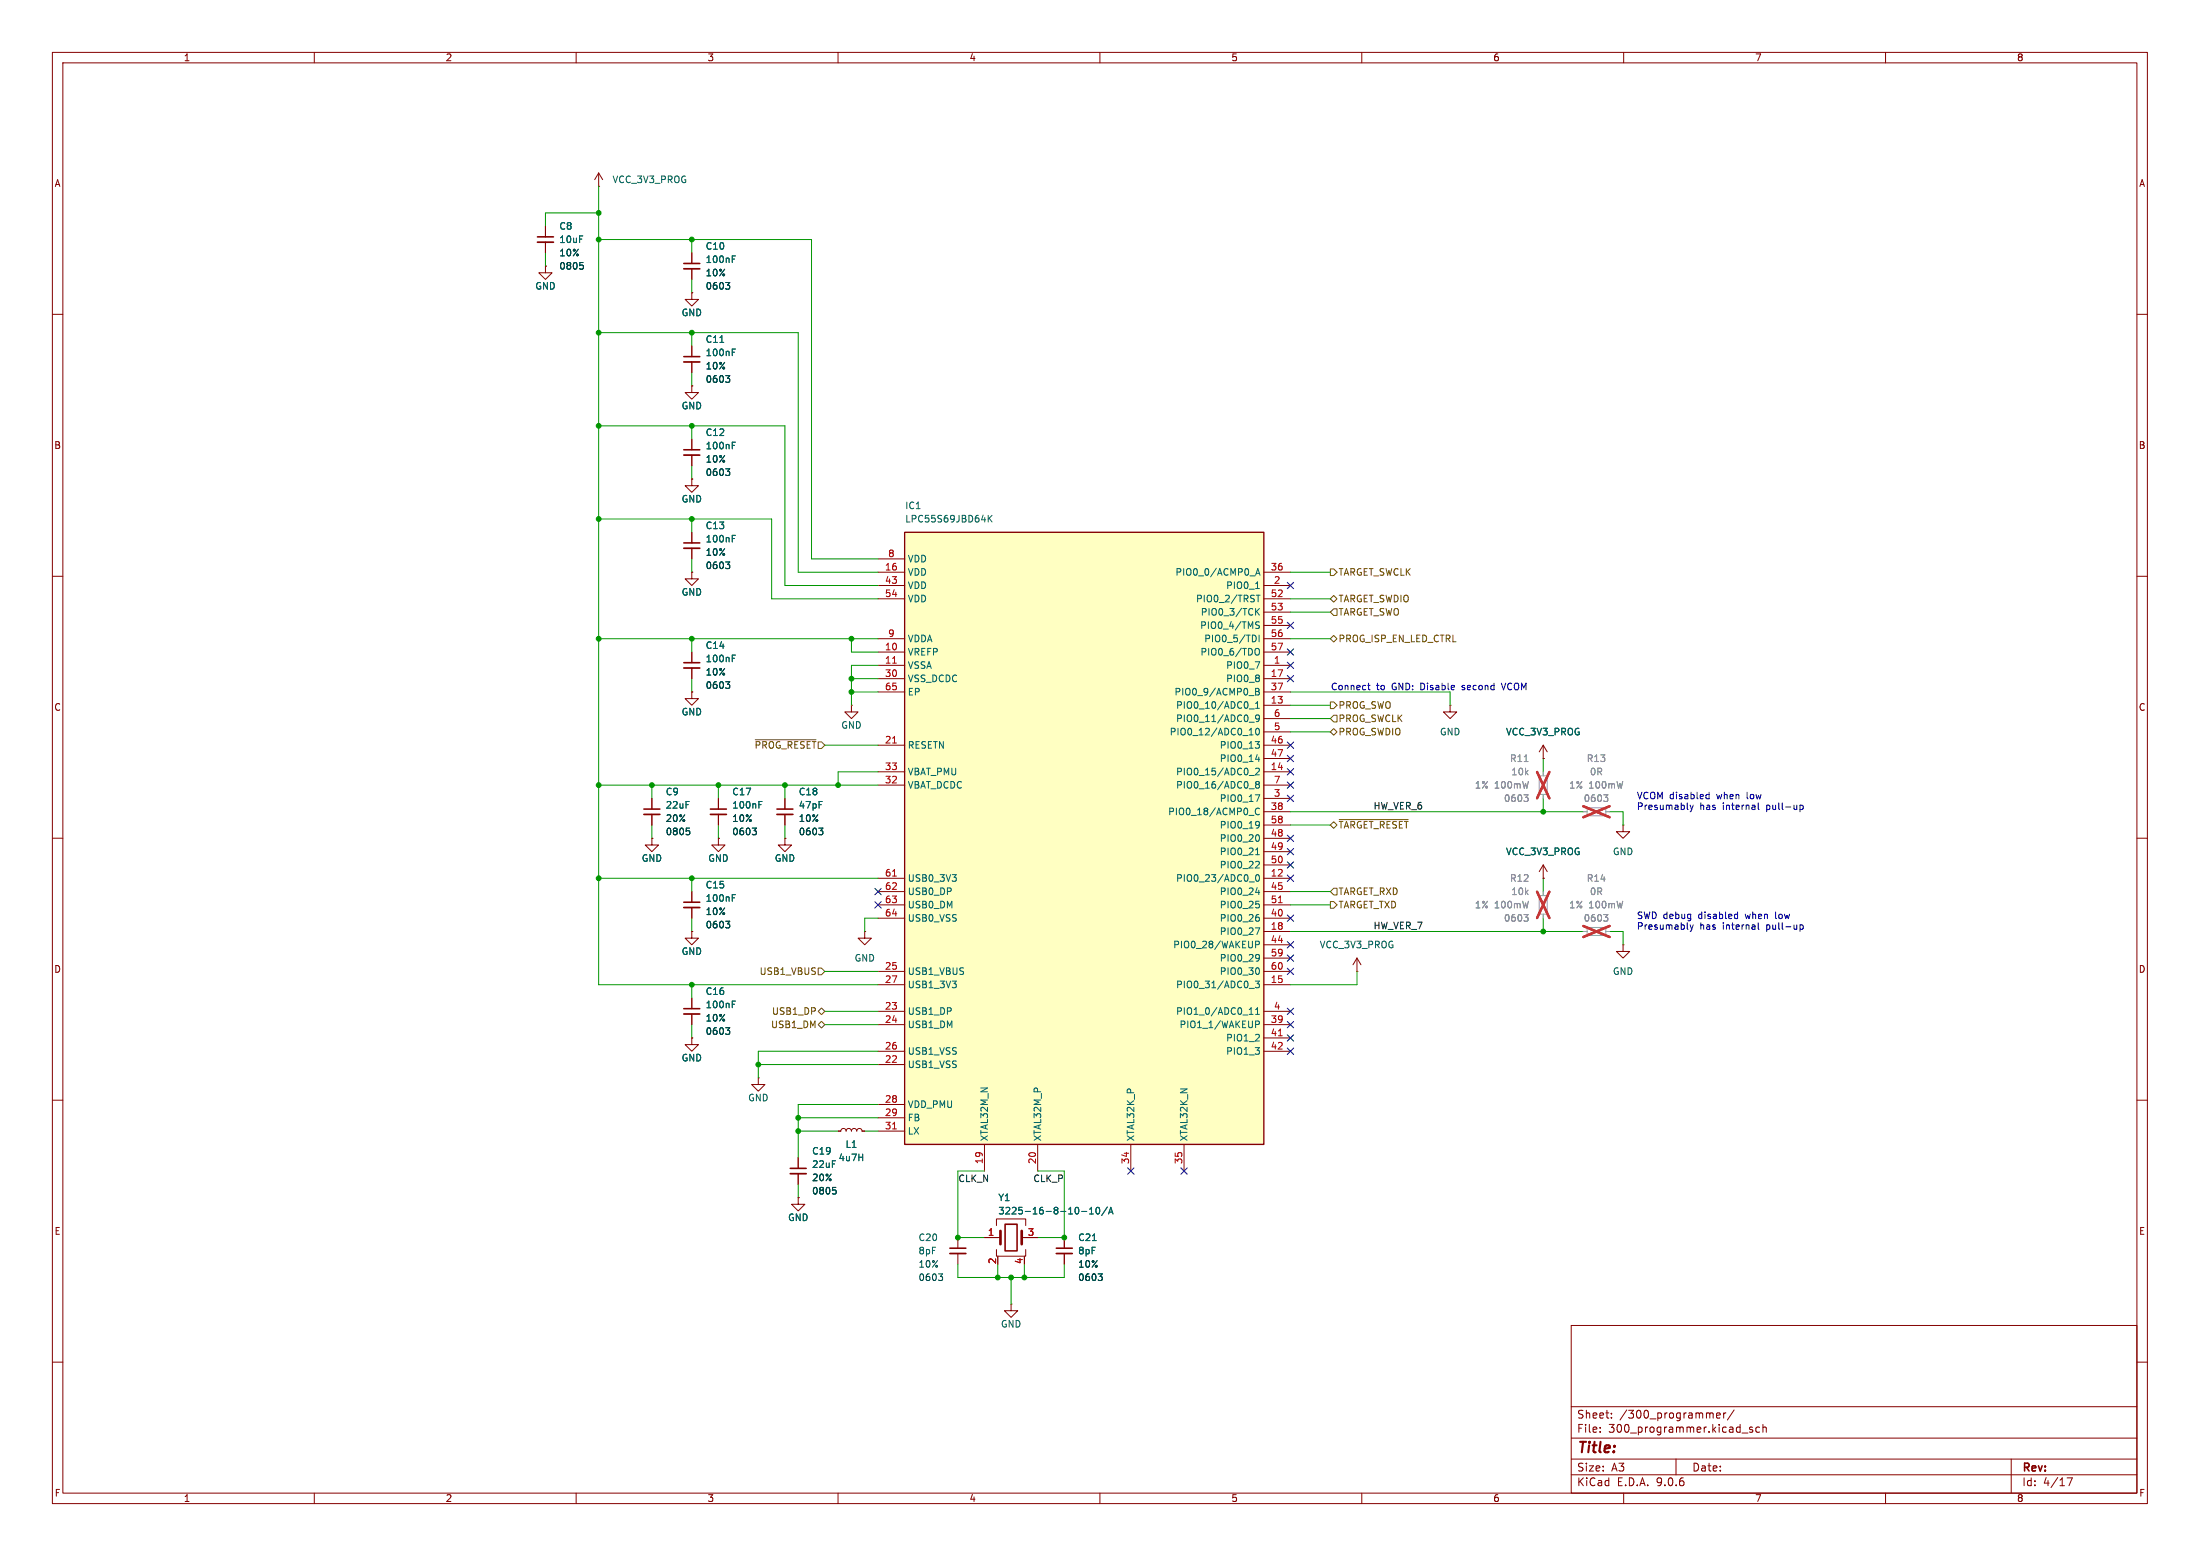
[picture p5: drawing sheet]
<svg xmlns="http://www.w3.org/2000/svg" width="297mm" height="210mm" viewBox="0 0 297 210" stroke-linecap="round" stroke-linejoin="round" font-family="sans-serif">
<g fill="none" stroke="#840000" stroke-width=".14">
<path d="M7.1 7.1h282.8v195.8h-282.8zM8.5 8.5h280v193h-280zM42.4 7.1v1.4M77.8 7.1v1.4M113.1 7.1v1.4M148.5 7.1v1.4M183.8 7.1v1.4M219.2 7.1v1.4M254.6 7.1v1.4M73.6 35.9v.9h-.9l.9 .9 .9-.9h-.9M73.6 35.9h.1M73.6 30.5v1.5"/>
<path d="M73.6 32.7v1.4M93.4 39.5v.9h-.9l.9 .9 .9-.9h-.9M93.4 39.5h.1M93.4 34.1v1.5M93.4 36.3v1.4M7.1 42.4h1.4M93.4 52.1v.9h-.9l.9 .9 .9-.9h-.9M93.4 52.1h.1M93.4 46.7v1.4M93.4 48.9v1.4M93.4 59.3v1.4M288.5 42.4h1.4"/>
<path d="M7.1 77.8h1.4M93.4 64.7v.9h-.9l.9 .9 .9-.9h-.9M93.4 64.7h.1M93.4 77.2v.9h-.9l.9 .9 .9-.9h-.9M93.4 77.2h.1M93.4 61.4v1.5M93.4 71.8v1.5M93.4 74v1.4M288.5 77.8h1.4M93.4 93.4v.9h.9l-.9 .9-.9-.9h.9M93.4 93.4h.1M114.9 95.2v.9h.9l-.9 .9-.9-.9h.9"/>
<path d="M114.9 95.2h.1M195.8 95.2v.9h.9l-.9 .9-.9-.9h.9M195.8 95.2h.1M7.1 113.1h1.4M88 113.1v.9h.9l-.9 .9-.9-.9h.9M88 113.1h.1M88 107.8v1.4M88 109.9v1.5M97 113.1v.9h.9l-.9 .9-.9-.9h.9M97 113.1h.1M97 107.8v1.4M97 109.9v1.5"/>
<path d="M106 113.1v.9h.9l-.9 .9-.9-.9h.9M106 113.1h.1M106 107.8v1.4M106 109.9v1.5M208.3 118.5h.1M208.3 102.4h.1M208.3 116.7l-.5 .9M208.3 116.7l.6 .9M208.3 100.6v1.8M208.3 116.7v1.8M208.3 100.6l-.5 .9M208.3 100.6l.6 .9"/>
<path d="M219.1 111.4v.9h.9l-.9 .8-.9-.8h.9M219.1 111.4h.1M288.5 113.1h1.4M93.4 125.7v.9h.9l-.9 .9-.9-.9h.9M93.4 125.7h.1M93.4 120.3v1.5M93.4 122.5v1.4M93.4 134.7v1.4M93.4 136.9v1.4M116.7 125.7v.9h.9l-.9 .9-.9-.9h.9M116.7 125.7h.1M183.2 131.1h.1"/>
<path d="M183.2 129.3l-.5 .9M183.2 129.3l.5 .9M183.2 129.3v1.8M219.1 127.5v.9h.9l-.9 .9-.9-.9h.9M219.1 127.5h.1M7.1 148.5h1.4M93.4 140.1v.9h.9l-.9 .9-.9-.9h.9M93.4 140.1h.1M102.4 145.5v.9h.9l-.9 .9-.9-.9h.9M102.4 145.5h.1M107.8 156.3v1.4M107.8 158.4v1.4"/>
<path d="M113.1 152.7h.4l.1-.3 .3-.1 .2 .1 .1 .3 .1-.3 .2-.1 .3 .1 .1 .3 .2-.3 .3-.1 .3 .4 .1-.3 .2-.1 .3 .1 .1 .3h.3M288.5 148.5h1.4M107.8 161.6v.9h.9l-.9 .9-.9-.9h.9M107.8 161.6h.1M129.3 167v1.5M129.3 169.2v1.4M132.9 167h2.2M134.5 165.4v-.9h4v.9M134.5 168.6v.9h4v-.9M134.7 169.5v.2M136.5 176v.9h.9l-.9 .9-.9-.9h.9M136.5 176h.1"/>
<path d="M137.9 167h2.2M138.3 169.5v.2M143.7 167v1.5M143.7 169.2v1.4M212.1 178.9h76.4v22.6h-76.4zM7.1 183.8h1.4M212.1 199h76.4M212.1 196.9h76.4M212.1 194.1h76.4M212.1 189.9h76.4M216 193.2v.1M216 192.7v.1"/>
<path d="M217.5 191.3v.1M217.5 190.7v.1M226.3 196.9v2.1M231.7 191l.5-.1v-.2h-.3l-.2 .1 .1 .6h.4M232.7 190.7v.7M233 190.7h-.2l-.1 .2M234.1 190.3l-.9 1.4M235.2 193.4h.8M236.6 192.7l-.3-.1-.1 .2v.1l.4 .1v.3h-.4M237.5 192.7l-.3-.1-.2 .2 .1 .5h.4M238 192.7l.2-.1 .2 .1 .1 .6M238 192.2v1.1"/>
<path d="M271.5 196.9v4.6M279.1 199.5h.7l-.5 1M288.5 183.8h1.4M42.4 201.5v1.4M77.8 201.5v1.4M113.1 201.5v1.4M148.5 201.5v1.4M183.8 201.5v1.4M219.2 201.5v1.4M254.6 201.5v1.4"/>
</g>
<g fill="none" stroke="#840000" stroke-width=".22">
<path d="M72.6 32h2.1M92.3 35.6h2.2M92.3 48.1h2.2M92.3 60.7h2.2M92.3 73.3h2.2M86.9 109.2h2.2M95.9 109.2h2.2M104.9 109.2h2.1M92.3 121.8h2.2M92.3 136.1h2.2M106.7 157.7h2.1M128.2 168.5h2.2"/>
<path d="M135.7 165.2h1.6v3.6h-1.6zM142.6 168.5h2.2"/>
</g>
<g fill="none" stroke="#840000" stroke-width=".23">
<path d="M72.6 32.7h2.1M92.3 36.3h2.2M92.3 48.9h2.2M92.3 61.4h2.2M92.3 74h2.2M86.9 109.9h2.2M95.9 109.9h2.2M104.9 109.9h2.1M92.3 122.5h2.2M92.3 136.9h2.2M106.7 158.4h2.1M128.2 169.2h2.2"/>
<path d="M142.6 169.2h2.2"/>
</g>
<g fill="none" stroke="#006464" stroke-width=".14">
<path d="M98.9 35h.3M98.9 34.5h.4M97.2 46.2h.5M98.9 59.7h.4M98.9 47.5h.3M98.9 47.1h.4M98.9 60.1h.3M98.9 72.7h.3M98.9 72.3h.4M102.5 108.6h.3M102.5 108.2h.4M98.9 121.2h.3"/>
<path d="M98.9 120.7h.4M98.9 135.5h.3M98.9 135.1h.4M145.6 163.1v.6M146 163.5h.7M147.1 163.8h.5M147.1 163.2l.3-.3v.9M147.5 167.4h.5M148 163l.2-.1a.48 .48 0 0 1 .3 .5 .48 .48 0 0 1-.3 .4l-.3-.3zM149.5 162.9l-.8 1.2M149.7 163.8l.3-.9 .3 .9M149.7 163.6h.5"/>
</g>
<g fill="none" stroke="#004848" stroke-width=".14">
<path d="M78.3 35.4h.4M78.6 35.8l.2 .1v.3l-.2 .1M98 38.1h.5l-.3 .4M98.3 38.5l.2 .1v.3l-.2 .1M98 50.7h.5l-.3 .3M98.3 51l.2 .2v.2l-.2 .2M98 63.3h.5l-.3 .3M98 75.8h.5l-.3 .4M98.3 63.6l.2 .2v.2l-.2 .2M98.3 76.2l.2 .2v.2l-.2 .1M92.7 111.8h.4M93 112.1l.1 .2v.2l-.1 .2"/>
<path d="M101.6 111.8h.5l-.3 .3M101.9 112.1l.2 .2v.2l-.2 .2M110.5 111.8h.6l-.3 .3M110.9 112.1l.2 .2v.2l-.2 .2M98 124.3h.5l-.3 .4M98 138.7h.5l-.3 .3M98.3 124.7l.2 .2v.2l-.2 .1M98.3 139l.2 .2v.2l-.2 .2M112.4 160.3h.4M112.7 160.6l.2 .2v.2l-.2 .2M126.7 171.9h.6l-.3 .4M127.1 172.3l.2 .1v.3l-.2 .1"/>
<path d="M148.2 171.9h.6l-.3 .4M148.6 172.3l.2 .1v.3l-.2 .1"/>
</g>
<path d="M135.1 166.1v1.8M137.9 166.1v1.8" fill="none" stroke="#840000" stroke-width=".36"/>
<path d="M207.8 104.7h1.1v2.5h-1.1zM208.3 104.2v.5M208.3 107.2v.6M213.7 109.6h.6M214.3 109h2.5v1.1h-2.5zM216.8 109.6h.5M207.8 120.9h1.1v2.5h-1.1zM208.3 120.3v.6M208.3 123.4v.5M213.7 125.7h.6M214.3 125.2h2.5v1.1h-2.5zM216.8 125.7h.5" fill="none" stroke="#a1a1a1" stroke-width=".14"/>
<path d="M205.7 107.3h.6l-.3 .3M206.1 107.6l.2 .2v.2l-.2 .2M216.5 107.3h.6l-.3 .3M216.9 107.6l.2 .2v.2l-.2 .2M205.7 123.4h.6l-.3 .4M206.1 123.8l.2 .1v.3l-.2 .1M216.5 123.4h.6l-.3 .4M216.9 123.8l.2 .1v.3l-.2 .1" fill="none" stroke="#919191" stroke-width=".14"/>
<path d="M207.5 104.2l1.7 3.5M209.2 104.2l-1.7 3.5M213.8 108.8l3.5 1.5M217.3 108.8l-3.5 1.5M207.5 120.4l1.7 3.5M209.2 120.4l-1.7 3.5M213.8 125l3.5 1.5M217.3 125l-3.5 1.5" fill="none" stroke="#e12e31" stroke-width=".32"/>
<path d="M205.8 102.8h.5" fill="none" stroke="#989898" stroke-width=".14"/>
<path d="M122.1 71.8h48.5v82.7h-48.5z" fill="#ffffc2"/>
<path d="M122.1 71.8h48.5v82.7h-48.5z" fill="none" stroke="#840000" stroke-width=".18"/>
<g fill="none" stroke="#840000" stroke-width=".14">
<path d="M73.6 35.9h.1M73.6 30.5v1.5M73.6 32.7v1.4M80.8 25.1h.1M80.8 23.3l-.5 .9M80.8 23.3l.6 .9M80.8 23.3v1.8M93.4 39.5h.1M93.4 34.1v1.5M93.4 36.3v1.4M93.4 52.1h.1M93.4 46.7v1.4"/>
<path d="M93.4 48.9v1.4M93.4 59.3v1.4M93.4 64.7h.1M93.4 77.2h.1M93.4 61.4v1.5M93.4 71.8v1.5M93.4 74v1.4M118.5 75.4h3.6M118.5 77.2h3.6M118.5 79h3.6M170.6 77.2h3.6M170.6 79h3.6"/>
<path d="M93.4 93.4h.1M93.4 88v1.4M93.4 90.2v1.4M118.5 80.8h3.6M118.5 86.2h3.6M118.5 88h3.6M118.5 89.8h3.6M118.5 91.6h3.6M118.5 93.4h3.6M170.6 80.8h3.6M170.6 86.2h3.6M170.6 88h3.6"/>
<path d="M170.6 89.8h3.6M170.6 91.6h3.6M170.6 93.4h3.6M170.6 82.6h3.6M170.6 84.4h3.6M170.6 95.2h3.6M170.6 97h3.6M170.6 98.8h3.6M88 113.1h.1M88 107.8v1.4M88 109.9v1.5M97 113.1h.1"/>
<path d="M97 107.8v1.4M97 109.9v1.5M106 113.1h.1M106 107.8v1.4M106 109.9v1.5M118.5 100.6h3.6M118.5 104.2h3.6M118.5 106h3.6M118.5 118.5h3.6M170.6 100.6h3.6M170.6 104.2h3.6M170.6 106h3.6"/>
<path d="M170.6 118.5h3.6M170.6 102.4h3.6M170.6 107.8h3.6M170.6 109.6h3.6M170.6 111.4h3.6M170.6 113.1h3.6M170.6 114.9h3.6M170.6 116.7h3.6M208.3 118.5h.1M208.3 102.4h.1M93.4 125.7h.1M93.4 120.3v1.5"/>
<path d="M93.4 122.5v1.4M93.4 134.7v1.4M93.4 136.9v1.4M118.5 120.3h3.6M118.5 122.1h3.6M118.5 123.9h3.6M118.5 131.1h3.6M118.5 132.9h3.6M118.5 136.5h3.6M118.5 138.3h3.6M170.6 120.3h3.6M170.6 122.1h3.6"/>
<path d="M170.6 123.9h3.6M170.6 131.1h3.6M170.6 132.9h3.6M170.6 136.5h3.6M170.6 138.3h3.6M170.6 125.7h3.6M170.6 127.5h3.6M170.6 129.3h3.6M93.4 140.1h.1M107.8 156.3v1.4M107.8 158.4v1.4M113.1 152.7h.4"/>
<path d="M116.4 152.7h.3M118.5 141.9h3.6M118.5 143.7h3.6M118.5 149.1h3.6M118.5 150.9h3.6M118.5 152.7h3.6M132.9 154.5v3.5M140.1 154.5v3.5M152.7 154.5v3.5M159.8 154.5v3.5M170.6 141.9h3.6M170.6 140.1h3.6"/>
<path d="M107.8 161.6h.1M132.9 167h1.8M138.3 167h1.8M143.7 167v1.5M143.7 169.2v1.4"/>
</g>
<path d="M120.5 89.5h.5M120.5 100.3h.5M120.5 118.2h.5M172.6 121.8h.5M172.6 139.8h.5M120.5 152.4h.5" fill="none" stroke="#a90000" stroke-width=".14"/>
<g fill="none" stroke="#006464" stroke-width=".14">
<path d="M98.9 35h.3M98.9 34.5h.4M97.2 46.2h.5M98.9 59.7h.4M98.9 47.5h.3M98.9 47.1h.4M98.9 60.1h.3M98.9 72.7h.3M98.9 72.3h.4M133.4 69.6v.9M133.5 69.9l.4 .6M133.9 69.6l-.5 .5"/>
<path d="M169.5 77.6l.3-.9 .3 .9M169.5 79.4h.5M169.6 77.4h.4M98.9 88.4h.4M98.9 88.8h.3M168.7 95.7h.6M168.7 97.5h.6M168.7 99.2h.5M169.4 85.8l.2 .3-.2 .5M169.5 92.9h.3l.2 .2-.2 .2 .2 .1v.2l-.2 .2h-.3zM169.5 93.3h.3M169.5 95.6h.5"/>
<path d="M169.5 95l.3-.3v.9M169.5 84.3l.4 .1 .1 .3-.2 .1h-.3M169.5 87.6l.1-.1a.3 .3 0 0 1 .4 .3v.3a.3 .3 0 0 1-.1 .3 .3 .3 0 0 1-.4 0M169.6 80.3h.5M169.6 82.5l.4 .5M169.6 98.3h.1a.48 .48 0 0 1 .3 .4 .48 .48 0 0 1-.3 .5 .6 .6 0 0 1-.1-.9zM169.8 80.3v.9M170 85.7v.9M170 82.1l-.5 .5M170 96.9l-.2 .2h-.1l-.2-.2v-.2l.2-.2h.1l.2 .2a.6 .6 0 0 1-.2 .7h-.2M170 84l-.3-.1-.2 .1M102.5 108.6h.3"/>
<path d="M102.5 108.2h.4M128.5 118h.6l-.3 .4M129.1 118.5v.4M168.6 110.1h.7M168.7 104.7h.6M168.7 106.5h.6M168.7 119h.6M169.5 100.1h.5l-.3 .3M169.5 107.3h.6l-.4 .9M169.5 103.8l.3-.1 .2 .2-.5 .7h.5M169.5 102.5h.6M169.5 115.4h.5"/>
<path d="M169.6 118.1l.1-.1a.48 .48 0 0 1 .3 .5 .48 .48 0 0 1-.3 .4 .6 .6 0 0 1-.1-.8zM169.7 105.9l-.2-.2 .2-.2h.1l.2 .1-.2 .3M169.7 105.9l-.2 .1v.3l.2 .1 .2-.1 .1-.1v-.2l-.2-.1M169.7 114.6l.1-.1v.9M169.7 105.9h.1M169.8 100.4l.2 .2v.2l-.2 .2M169.8 110.9l.2 .1-.1 .7M169.8 116.3l.2 .1v.2l-.5 .6h.5M169.9 112.7l.1 .3-.1 .5M170 109.2a.43 .43 0 0 0-.6 .3 .43 .43 0 0 0 .4 .5l.2-.1M170 111.2l-.2 .2M98.9 121.2h.3"/>
<path d="M98.9 120.7h.4M98.9 135.5h.3M98.9 135.1h.4M128.5 132.4h.6l-.3 .4M129.1 132.8v.4M168.7 133.4h.6M168.7 136.9h.5M168.8 136.1l.1-.1v.9M169.5 132.4h.5l-.3 .4h.3v.4l-.2 .1-.3-.1M169.5 125.2h.6l-.4 .9M169.5 127.5h.4l.1-.2v-.2l-.5-.1v.9M169.5 137.8h.3l.2 .2-.1 .2-.4 .1"/>
<path d="M169.5 136.3l.3-.3v.9M169.5 120.4h.6M169.5 136.9h.5M169.5 121.6h.5M169.8 123.4h.1M169.8 122l.2 .2v.2l-.2 .1M169.8 123.8l.2 .1v.3l-.2 .1M169.8 128.8l.2 .2-.1 .6M169.9 130.7l.1 .3-.1 .5M170 129.2l-.2 .2M145.6 163.1v.6M146 163.5h.7"/>
<path d="M147.1 163.8h.5M147.1 163.2l.3-.3v.9M147.5 167.4h.5M148 163l.2-.1a.48 .48 0 0 1 .3 .5 .48 .48 0 0 1-.3 .4l-.3-.3zM149.5 162.9l-.8 1.2M149.7 163.8l.3-.9 .3 .9M149.7 163.6h.5"/>
</g>
<path d="M92.3 89.4h2.2" fill="none" stroke="#840000" stroke-width=".22"/>
<path d="M92.3 90.2h2.2" fill="none" stroke="#840000" stroke-width=".23"/>
<g fill="none" stroke="#004848" stroke-width=".14">
<path d="M78.3 35.4h.4M78.6 35.8l.2 .1v.3l-.2 .1M98 38.1h.5l-.3 .4M98.3 38.5l.2 .1v.3l-.2 .1M98 50.7h.5l-.3 .3M98.3 51l.2 .2v.2l-.2 .2M98 63.3h.5l-.3 .3M98 75.8h.5l-.3 .4M98.3 63.6l.2 .2v.2l-.2 .2M98.3 76.2l.2 .2v.2l-.2 .1M98 92h.5l-.3 .4M98.3 92.4l.2 .1v.2l-.2 .2"/>
<path d="M92.7 111.8h.4M93 112.1l.1 .2v.2l-.1 .2M101.6 111.8h.5l-.3 .3M101.9 112.1l.2 .2v.2l-.2 .2M110.5 111.8h.6l-.3 .3M110.9 112.1l.2 .2v.2l-.2 .2M98 124.3h.5l-.3 .4M98 138.7h.5l-.3 .3M98.3 124.7l.2 .2v.2l-.2 .1M98.3 139l.2 .2v.2l-.2 .2M112.4 160.3h.4M112.7 160.6l.2 .2v.2l-.2 .2"/>
<path d="M148.2 171.9h.6l-.3 .4M148.6 172.3l.2 .1v.3l-.2 .1"/>
</g>
<g fill="none" stroke="#725600" stroke-width=".14">
<path d="M179.6 76.8h.4l.5 .4-.5 .5h-.4zM102 99.8h8.2M179.6 94.7h.4l.5 .5-.5 .4h-.4zM179.6 98.8l.4-.5 .5 .5-.5 .4zM179.6 86.2l.4-.4 .5 .4-.5 .5zM179.6 82.6l.4-.4h.5v.9h-.5zM179.6 80.8l.4-.4 .5 .4-.5 .5zM180 96.5h.5v.9h-.5l-.4-.4zM179.6 111.4l.4-.5 .5 .5-.5 .4zM180.8 110.6h9.3M110.5 130.7h.4l.5 .4-.5 .5h-.4zM110.5 136.5l.4-.5 .5 .5-.5 .4z"/>
<path d="M110.5 138.3l.4-.5 .5 .5-.5 .4zM179.6 120.3l.4-.4h.5v.9h-.5zM179.6 121.7h.4l.5 .4-.5 .5h-.4z"/>
</g>
<g fill="none" stroke="#009600" stroke-width=".14">
<path d="M73.6 34.1v1.8M80.8 25.1v107.8h37.7M80.8 28.7h-7.2v1.8M80.8 32.3h28.8v43.1h8.9M93.4 32.3v1.8M93.4 37.7v1.8M80.8 57.5h25.2v21.5h12.5M80.8 44.9h27v32.3h10.7M93.4 44.9v1.8M93.4 50.3v1.8M93.4 57.5v1.8M80.8 70h23.4v10.8h14.3"/>
<path d="M93.4 62.9v1.8M93.4 70v1.8M93.4 75.4v1.8M174.2 77.2h5.4M80.8 86.2h37.7M93.4 86.2v1.8M93.4 91.6v1.8M114.9 91.6h3.6M114.9 86.2v1.8h3.6M114.9 93.4h3.6M118.5 89.8h-3.6v5.4M174.2 86.2h5.4"/>
<path d="M174.2 80.8h5.4M174.2 93.4h21.6v1.8M174.2 97h5.4M174.2 98.8h5.4M174.2 95.2h5.4M174.2 82.6h5.4M80.8 106h37.7M80.8 118.5h37.7M88 106v1.8M88 111.4v1.7M93.4 118.5v1.8M97 106v1.8"/>
<path d="M97 111.4v1.7M106 106v1.8M106 111.4v1.7M111.4 100.6h7.1M118.5 104.2h-5.4v1.8M174.2 109.6h39.5M174.2 111.4h5.4M208.3 102.4v1.8M208.3 107.8v1.8M208.3 118.5v1.8M217.3 109.6h1.8v1.8M93.4 123.9v1.8"/>
<path d="M93.4 132.9v1.8M93.4 138.3v1.8M111.4 136.5h7.1M111.4 131.1h7.1M111.4 138.3h7.1M118.5 123.9h-1.8v1.8M174.2 122.1h5.4M174.2 120.3h5.4M174.2 125.7h39.5M183.2 131.1v1.8h-9M208.3 123.9v1.8M217.3 125.7h1.8v1.8"/>
<path d="M102.4 143.7h16.1M107.8 159.8v1.8M107.8 150.9h10.7M107.8 152.7h5.3M116.7 152.7h1.8M118.5 149.1h-10.7v7.2M118.5 141.9h-16.1v3.6M132.9 158h-3.6v9h3.6M140.1 158h3.6v9h-3.6M129.3 170.6v1.8h14.4v-1.8M134.7 170.6v1.8M136.5 172.4v3.6"/>
<path d="M138.3 170.6v1.8"/>
</g>
<g fill="none" stroke="#000084" stroke-width=".14">
<path d="M173.8 78.6l.8 .9M174.6 78.6l-.8 .9M173.8 89.4l.8 .8M173.8 87.6l.8 .8M173.8 84l.8 .8M173.8 91.2l.8 .8M174.6 89.4l-.8 .8M174.6 87.6l-.8 .8M174.6 84l-.8 .8M174.6 91.2l-.8 .8M118.1 119.9l.9 .9M119 119.9l-.9 .9"/>
<path d="M173.8 118.1l.8 .9M173.8 101.9l.8 .9M173.8 100.1l.8 .9M173.8 105.5l.8 .9M173.8 103.7l.8 .9M173.8 116.3l.8 .9M173.8 112.7l.8 .9M173.8 114.5l.8 .9M173.8 107.3l.8 .9M174.6 118.1l-.8 .9M174.6 101.9l-.8 .9M174.6 100.1l-.8 .9"/>
<path d="M174.6 105.5l-.8 .9M174.6 103.7l-.8 .9M174.6 116.3l-.8 .9M174.6 112.7l-.8 .9M174.6 114.5l-.8 .9M174.6 107.3l-.8 .9M118.1 121.7l.9 .9M119 121.7l-.9 .9M173.8 139.7l.8 .8M173.8 128.9l.8 .8M173.8 127.1l.8 .8M173.8 130.7l.8 .8"/>
<path d="M173.8 137.9l.8 .8M173.8 136.1l.8 .8M173.8 123.5l.8 .9M174.6 139.7l-.8 .8M174.6 128.9l-.8 .8M174.6 127.1l-.8 .8M174.6 130.7l-.8 .8M174.6 137.9l-.8 .8M174.6 136.1l-.8 .8M174.6 123.5l-.8 .9M152.2 157.6l.9 .9M153.1 157.6l-.9 .9"/>
<path d="M159.4 157.6l.9 .9M160.3 157.6l-.9 .9M173.8 141.5l.8 .8M174.6 141.5l-.8 .8"/>
</g>
<g fill="none" stroke="#0000c2" stroke-width=".14">
<path d="M184.6 92.5h.4M184.8 92.2v.8l.2 .1M202.7 92.2l.3 .9M228.2 108.7l.2 .6M228.4 109.3l-.2 .3M228.6 108.7l-.2 .6M230.4 107.8h.3M230.4 107.3h.3M230.7 106.9v.9M237.4 108.4v.7l.1 .2M243 108.7v.9M243 108.7h.3l.1 .1-.1 .4h-.3"/>
<path d="M228.2 124.8l.2 .6M228.4 125.4l-.2 .3M228.6 124.8l-.2 .6M234.3 123.4h.3M234.6 123.1v.9M234.6 123.9l-.3 .1M237.4 124.5v.8l.1 .1M243 124.8v.9M243 124.9l.3-.1 .1 .2-.1 .4h-.3"/>
</g>
<path d="M205.7 107.3h.6l-.3 .3M206.1 107.6l.2 .2v.2l-.2 .2M216.5 107.3h.6l-.3 .3M216.9 107.6l.2 .2v.2l-.2 .2M205.7 123.4h.6l-.3 .4M206.1 123.8l.2 .1v.3l-.2 .1M216.5 123.4h.6l-.3 .4M216.9 123.8l.2 .1v.3l-.2 .1" fill="none" stroke="#919191" stroke-width=".14"/>
<path d="M208.3 104.2v.5M208.3 107.2v.6M213.7 109.6h.6M216.8 109.6h.5M208.3 120.3v.6M208.3 123.4v.5M213.7 125.7h.6M216.8 125.7h.5" fill="none" stroke="#a1a1a1" stroke-width=".14"/>
<path d="M207.5 104.2l1.7 3.5M209.2 104.2l-1.7 3.5M213.8 108.8l3.5 1.5M217.3 108.8l-3.5 1.5M207.5 120.4l1.7 3.5M209.2 120.4l-1.7 3.5M213.8 125l3.5 1.5M217.3 125l-3.5 1.5" fill="none" stroke="#e12e31" stroke-width=".32"/>
<path d="M205.8 102.8h.5" fill="none" stroke="#989898" stroke-width=".14"/>
<g fill="#009600" stroke="#009600" stroke-width=".14">
<circle cx="208.3" cy="125.7" r=".32"/>
<circle cx="208.3" cy="109.6" r=".32"/>
<circle cx="93.4" cy="57.5" r=".32"/>
<circle cx="80.8" cy="57.5" r=".32"/>
<circle cx="80.8" cy="28.7" r=".32"/>
<circle cx="80.8" cy="32.3" r=".32"/>
<circle cx="80.8" cy="44.9" r=".32"/>
<circle cx="93.4" cy="32.3" r=".32"/>
<circle cx="93.4" cy="44.9" r=".32"/>
<circle cx="107.8" cy="150.9" r=".32"/>
<circle cx="107.8" cy="152.7" r=".32"/>
<circle cx="102.4" cy="143.7" r=".32"/>
<circle cx="138.3" cy="172.4" r=".32"/>
<circle cx="134.7" cy="172.4" r=".32"/>
<circle cx="136.5" cy="172.4" r=".32"/>
<circle cx="143.7" cy="167" r=".32"/>
<circle cx="129.3" cy="167" r=".32"/>
<circle cx="80.8" cy="70" r=".32"/>
<circle cx="93.4" cy="70" r=".32"/>
<circle cx="114.9" cy="91.6" r=".32"/>
<circle cx="80.8" cy="86.2" r=".32"/>
<circle cx="80.8" cy="106" r=".32"/>
<circle cx="114.9" cy="86.2" r=".32"/>
<circle cx="114.9" cy="93.4" r=".32"/>
<circle cx="93.4" cy="86.2" r=".32"/>
<circle cx="93.4" cy="118.5" r=".32"/>
<circle cx="80.8" cy="118.5" r=".32"/>
<circle cx="113.1" cy="106" r=".32"/>
<circle cx="106" cy="106" r=".32"/>
<circle cx="97" cy="106" r=".32"/>
<circle cx="93.4" cy="132.9" r=".32"/>
<circle cx="88" cy="106" r=".32"/>
</g>
<text font-size="2" fill="#840000" x="212.8" y="196.5">Title:</text>
<g font-size="1.5" fill="#840000">
<text x="212.8" y="191.6">Sheet:</text>
<text x="218.6" y="191.6">/300_programmer/</text>
<text x="212.8" y="193.5">File:</text>
<text x="217.1" y="193.5">300_programmer.kicad_sch</text>
<text x="212.8" y="200.7">KiCad</text>
<text x="212.8" y="198.7">Size:</text>
<text x="217.5" y="198.7">A3</text>
<text x="218.3" y="200.7">E.D.A.</text>
<text x="223.7" y="200.7">9.0.6</text>
<text x="228.4" y="198.7">Date:</text>
<text x="272.9" y="198.9">Rev:</text>
<text x="272.9" y="200.7">Id:</text>
<text x="275.8" y="200.7">4/17</text>
</g>
<g font-size="1.3" fill="#840000">
<text x="24.7" y="8.4">1</text>
<text x="60.1" y="8.4">2</text>
<text x="95.5" y="8.4">3</text>
<text x="130.8" y="8.4">4</text>
<text x="166.2" y="8.4">5</text>
<text x="201.5" y="8.4">6</text>
<text x="236.9" y="8.4">7</text>
<text x="272.2" y="8.4">8</text>
<text x="7.3" y="25.4">A</text>
<text x="288.7" y="25.4">A</text>
<text x="7.2" y="60.7">B</text>
<text x="288.7" y="60.7">B</text>
<text x="7.2" y="96.1">C</text>
<text x="288.7" y="96.1">C</text>
<text x="7.2" y="131.4">D</text>
<text x="288.7" y="131.4">D</text>
<text x="7.3" y="166.8">E</text>
<text x="288.7" y="166.8">E</text>
<text x="7.3" y="202.1">F</text>
<text x="24.7" y="202.9">1</text>
<text x="60.1" y="202.9">2</text>
<text x="95.5" y="202.9">3</text>
<text x="130.8" y="202.9">4</text>
<text x="166.2" y="202.9">5</text>
<text x="201.5" y="202.9">6</text>
<text x="236.9" y="202.9">7</text>
<text x="272.2" y="202.9">8</text>
<text x="288.7" y="202.1">F</text>
</g>
<g font-size="1.3" fill="#006464">
<text x="82.6" y="24.9">VCC_3V3_PROG</text>
<text x="75.4" y="31.1">C8</text>
<text x="75.4" y="32.9">10uF</text>
<text x="95.2" y="35.6">100nF</text>
<text x="95.2" y="33.8">C10</text>
<text x="72.2" y="39.2">GND</text>
<text x="92" y="42.8">GND</text>
<text x="95.2" y="46.4">C11</text>
<text x="95.2" y="48.2">100nF</text>
<text x="92" y="55.4">GND</text>
<text x="95.2" y="59">C12</text>
<text x="95.2" y="60.8">100nF</text>
<text x="92" y="68">GND</text>
<text x="95.2" y="71.6">C13</text>
<text x="122.1" y="68.9">IC1</text>
<text x="122.1" y="70.7">LPC55S69JBD64K</text>
<text x="95.2" y="73.4">100nF</text>
<text x="122.5" y="76">VDD</text>
<text x="122.5" y="77.8">VDD</text>
<text x="158.6" y="77.8">PIO0_0/ACMP0_A</text>
<text x="92" y="80.5">GND</text>
<text x="122.5" y="79.6">VDD</text>
<text x="122.5" y="81.4">VDD</text>
<text x="161.4" y="81.4">PIO0_2/TRST</text>
<text x="162" y="83.2">PIO0_3/TCK</text>
<text x="165.5" y="79.6">PIO0_1</text>
<text x="95.2" y="89.5">100nF</text>
<text x="95.2" y="87.7">C14</text>
<text x="122.5" y="86.8">VDDA</text>
<text x="122.5" y="88.6">VREFP</text>
<text x="162" y="85">PIO0_4/TMS</text>
<text x="162" y="88.6">PIO0_6/TDO</text>
<text x="162.5" y="86.8">PIO0_5/TDI</text>
<text x="122.5" y="90.4">VSSA</text>
<text x="122.5" y="92.2">VSS_DCDC</text>
<text x="122.5" y="94">EP</text>
<text x="158.5" y="94">PIO0_9/ACMP0_B</text>
<text x="158.7" y="95.8">PIO0_10/ADC0_1</text>
<text x="165.5" y="90.4">PIO0_7</text>
<text x="165.5" y="92.2">PIO0_8</text>
<text x="92" y="96.7">GND</text>
<text x="113.5" y="98.5">GND</text>
<text x="122.5" y="101.2">RESETN</text>
<text x="157.8" y="99.4">PIO0_12/ADC0_10</text>
<text x="158.7" y="97.6">PIO0_11/ADC0_9</text>
<text x="164.6" y="101.2">PIO0_13</text>
<text x="194.3" y="99.4">GND</text>
<text x="203.2" y="99.4">VCC_3V3_PROG</text>
<text x="89.8" y="107.5">C9</text>
<text x="98.8" y="107.5">C17</text>
<text x="107.8" y="107.5">C18</text>
<text x="122.5" y="104.8">VBAT_PMU</text>
<text x="122.5" y="106.6">VBAT_DCDC</text>
<text x="158.7" y="104.8">PIO0_15/ADC0_2</text>
<text x="158.7" y="106.6">PIO0_16/ADC0_8</text>
<text x="164.6" y="103">PIO0_14</text>
<text x="89.8" y="109.3">22uF</text>
<text x="98.8" y="109.3">100nF</text>
<text x="107.8" y="109.3">47pF</text>
<text x="157.6" y="110.2">PIO0_18/ACMP0_C</text>
<text x="164.6" y="108.4">PIO0_17</text>
<text x="164.6" y="112">PIO0_19</text>
<text x="164.6" y="113.8">PIO0_20</text>
<text x="86.6" y="116.5">GND</text>
<text x="95.5" y="116.5">GND</text>
<text x="104.5" y="116.5">GND</text>
<text x="122.5" y="119.1">USB0_3V3</text>
<text x="158.7" y="119.1">PIO0_23/ADC0_0</text>
<text x="164.6" y="115.6">PIO0_21</text>
<text x="164.6" y="117.4">PIO0_22</text>
<text x="203.2" y="115.6">VCC_3V3_PROG</text>
<text x="217.7" y="115.6">GND</text>
<text x="95.2" y="121.8">100nF</text>
<text x="95.2" y="120">C15</text>
<text x="122.5" y="120.9">USB0_DP</text>
<text x="122.5" y="122.7">USB0_DM</text>
<text x="122.5" y="124.5">USB0_VSS</text>
<text x="164.6" y="120.9">PIO0_24</text>
<text x="164.6" y="122.7">PIO0_25</text>
<text x="164.6" y="124.5">PIO0_26</text>
<text x="92" y="129">GND</text>
<text x="115.3" y="129.9">GND</text>
<text x="122.5" y="131.7">USB1_VBUS</text>
<text x="158.3" y="128.1">PIO0_28/WAKEUP</text>
<text x="164.6" y="126.3">PIO0_27</text>
<text x="164.6" y="129.9">PIO0_29</text>
<text x="164.6" y="131.7">PIO0_30</text>
<text x="178.1" y="128.1">VCC_3V3_PROG</text>
<text x="217.7" y="131.7">GND</text>
<text x="95.2" y="136.2">100nF</text>
<text x="95.2" y="134.4">C16</text>
<text x="122.5" y="133.5">USB1_3V3</text>
<text x="122.5" y="137.1">USB1_DP</text>
<text x="158.7" y="133.5">PIO0_31/ADC0_3</text>
<text x="158.7" y="137.1">PIO1_0/ADC0_11</text>
<text x="92" y="143.4">GND</text>
<text x="122.5" y="138.9">USB1_DM</text>
<text x="122.5" y="142.5">USB1_VSS</text>
<text x="159.2" y="138.9">PIO1_1/WAKEUP</text>
<text x="165.5" y="140.7">PIO1_2</text>
<text x="165.5" y="142.5">PIO1_3</text>
<text x="100.9" y="148.8">GND</text>
<text x="122.5" y="144.3">USB1_VSS</text>
<text x="122.5" y="149.7">VDD_PMU</text>
<text x="109.6" y="156">C19</text>
<text x="114.1" y="155.1">L1</text>
<text x="122.5" y="151.5">FB</text>
<text x="122.5" y="153.3">LX</text>
<text x="133.5" y="154.1" transform="rotate(-90 133.5 154.1)">XTAL32M_N</text>
<text x="140.7" y="154.1" transform="rotate(-90 140.7 154.1)">XTAL32M_P</text>
<text x="153.3" y="154.1" transform="rotate(-90 153.3 154.1)">XTAL32K_P</text>
<text x="160.5" y="154.1" transform="rotate(-90 160.5 154.1)">XTAL32K_N</text>
<text x="109.6" y="157.8">22uF</text>
<text x="113.1" y="156.9">4u7H</text>
<text x="106.3" y="164.9">GND</text>
<text x="123.9" y="167.6">C20</text>
<text x="134.7" y="162.3">Y1</text>
<text x="134.7" y="164">3225-16-8-10-10/A</text>
<text x="145.5" y="167.6">C21</text>
<text x="123.9" y="169.4">8pF</text>
<text x="145.5" y="169.4">8pF</text>
<text x="135.1" y="179.3">GND</text>
</g>
<g font-size="1.3" fill="#004848">
<text x="75.4" y="34.7">10%</text>
<text x="75.4" y="36.5">0805</text>
<text x="95.2" y="37.4">10%</text>
<text x="95.2" y="39.2">0603</text>
<text x="95.2" y="50">10%</text>
<text x="95.2" y="51.8">0603</text>
<text x="95.2" y="62.6">10%</text>
<text x="95.2" y="64.4">0603</text>
<text x="95.2" y="75.1">10%</text>
<text x="95.2" y="76.9">0603</text>
<text x="95.2" y="91.3">10%</text>
<text x="95.2" y="93.1">0603</text>
<text x="89.8" y="111.1">20%</text>
<text x="89.8" y="112.9">0805</text>
<text x="98.8" y="111.1">10%</text>
<text x="98.8" y="112.9">0603</text>
<text x="107.8" y="111.1">10%</text>
<text x="107.8" y="112.9">0603</text>
<text x="95.2" y="123.6">10%</text>
<text x="95.2" y="125.4">0603</text>
<text x="95.2" y="138">10%</text>
<text x="95.2" y="139.8">0603</text>
<text x="109.6" y="159.6">20%</text>
<text x="109.6" y="161.4">0805</text>
<text x="123.9" y="171.2">10%</text>
<text x="123.9" y="173">0603</text>
<text x="145.5" y="171.2">10%</text>
<text x="145.5" y="173">0603</text>
</g>
<g font-size="1.3" fill="#a90000">
<text x="119.4" y="77">16</text>
<text x="119.8" y="75.3">8</text>
<text x="171.5" y="77">36</text>
<text x="119.4" y="78.8">43</text>
<text x="119.4" y="80.6">54</text>
<text x="171.5" y="80.6">52</text>
<text x="171.5" y="82.4">53</text>
<text x="171.9" y="78.8">2</text>
<text x="119.4" y="87.8">10</text>
<text x="119.4" y="89.6">11</text>
<text x="119.8" y="86">9</text>
<text x="171.5" y="84.2">55</text>
<text x="171.5" y="86">56</text>
<text x="171.5" y="87.8">57</text>
<text x="171.9" y="89.6">1</text>
<text x="119.4" y="91.4">30</text>
<text x="119.4" y="93.2">65</text>
<text x="171.5" y="91.4">17</text>
<text x="171.5" y="93.2">37</text>
<text x="171.5" y="95">13</text>
<text x="119.4" y="100.4">21</text>
<text x="171.5" y="100.4">46</text>
<text x="171.9" y="96.8">6</text>
<text x="171.9" y="98.6">5</text>
<text x="119.4" y="104">33</text>
<text x="119.4" y="105.8">32</text>
<text x="171.5" y="102.2">47</text>
<text x="171.5" y="104">14</text>
<text x="171.9" y="105.8">7</text>
<text x="171.9" y="107.6">3</text>
<text x="171.5" y="109.4">38</text>
<text x="171.5" y="111.2">58</text>
<text x="171.5" y="113">48</text>
<text x="119.4" y="118.4">61</text>
<text x="171.5" y="114.8">49</text>
<text x="171.5" y="116.6">50</text>
<text x="171.5" y="118.4">12</text>
<text x="119.4" y="120.2">62</text>
<text x="119.4" y="121.9">63</text>
<text x="119.4" y="123.7">64</text>
<text x="171.5" y="120.2">45</text>
<text x="171.5" y="121.9">51</text>
<text x="171.5" y="123.7">40</text>
<text x="171.5" y="125.5">18</text>
<text x="119.4" y="130.9">25</text>
<text x="171.5" y="127.3">44</text>
<text x="171.5" y="129.1">59</text>
<text x="171.5" y="130.9">60</text>
<text x="119.4" y="132.7">27</text>
<text x="119.4" y="136.3">23</text>
<text x="171.5" y="132.7">15</text>
<text x="171.9" y="136.3">4</text>
<text x="119.4" y="138.1">24</text>
<text x="119.4" y="141.7">26</text>
<text x="119.4" y="143.5">22</text>
<text x="171.5" y="138.1">39</text>
<text x="171.5" y="139.9">41</text>
<text x="171.5" y="141.7">42</text>
<text x="119.4" y="148.9">28</text>
<text x="119.4" y="150.7">29</text>
<text x="119.4" y="152.5">31</text>
<text x="132.7" y="157.2" transform="rotate(-90 132.7 157.2)">19</text>
<text x="139.9" y="157.2" transform="rotate(-90 139.9 157.2)">20</text>
<text x="152.5" y="157.2" transform="rotate(-90 152.5 157.2)">34</text>
<text x="159.7" y="157.2" transform="rotate(-90 159.7 157.2)">35</text>
<text x="133.3" y="166.8">1</text>
<text x="138.7" y="166.8">3</text>
<text x="134.5" y="170.7" transform="rotate(-90 134.5 170.7)">2</text>
<text x="138.1" y="170.7" transform="rotate(-90 138.1 170.7)">4</text>
</g>
<g font-size="1.3" fill="#725600">
<text x="180.6" y="77.8">TARGET_SWCLK</text>
<text x="180.6" y="83.2">TARGET_SWO</text>
<text x="180.6" y="81.4">TARGET_SWDIO</text>
<text x="180.6" y="86.8">PROG_ISP_EN_LED_CTRL</text>
<text x="180.6" y="95.8">PROG_SWO</text>
<text x="101.8" y="101.2">~{PROG_RESET}</text>
<text x="180.6" y="99.4">PROG_SWDIO</text>
<text x="180.6" y="97.6">PROG_SWCLK</text>
<text x="180.6" y="112">~{TARGET_RESET}</text>
<text x="180.6" y="120.9">TARGET_RXD</text>
<text x="180.6" y="122.7">TARGET_TXD</text>
<text x="102.5" y="131.7">USB1_VBUS</text>
<text x="104.1" y="137.1">USB1_DP</text>
<text x="104" y="138.9">USB1_DM</text>
</g>
<g font-size="1.3" fill="#0000c2">
<text x="179.6" y="93.2">Connect</text>
<text x="185.8" y="93.2">to</text>
<text x="188" y="93.2">GND: Disable</text>
<text x="197.7" y="93.2">second</text>
<text x="203.2" y="93.2">VCOM</text>
<text x="220.9" y="107.9">VCOM disabled</text>
<text x="231.8" y="107.9">when</text>
<text x="236" y="107.9">low</text>
<text x="220.9" y="109.4">Presumably</text>
<text x="229.5" y="109.4">has</text>
<text x="232.7" y="109.4">internal</text>
<text x="238.7" y="109.4">pull-up</text>
<text x="220.9" y="124.1">SWD debug</text>
<text x="220.9" y="125.5">Presumably</text>
<text x="229.4" y="124.1">disabled</text>
<text x="229.5" y="125.5">has</text>
<text x="232.7" y="125.5">internal</text>
<text x="235.8" y="124.1">when</text>
<text x="238.7" y="125.5">pull-up</text>
<text x="240" y="124.1">low</text>
</g>
<g font-size="1.3" fill="#919191">
<text x="199" y="106.6">1%</text>
<text x="201.7" y="106.6">100mW</text>
<text x="211.8" y="106.6">1%</text>
<text x="214.5" y="106.6">100mW</text>
<text x="203" y="108.4">0603</text>
<text x="213.7" y="108.4">0603</text>
<text x="199" y="122.7">1%</text>
<text x="201.7" y="122.7">100mW</text>
<text x="203" y="124.5">0603</text>
<text x="211.8" y="122.7">1%</text>
<text x="213.7" y="124.5">0603</text>
<text x="214.5" y="122.7">100mW</text>
</g>
<g font-size="1.3" fill="#989898">
<text x="203.8" y="103">R11</text>
<text x="204" y="104.8">10k</text>
<text x="214.1" y="103">R13</text>
<text x="214.6" y="104.8">0R</text>
<text x="203.8" y="119.1">R12</text>
<text x="214.1" y="119.1">R14</text>
<text x="204" y="120.9">10k</text>
<text x="214.6" y="120.9">0R</text>
</g>
<g font-size="1.3" fill="#0f0f0f">
<text x="185.4" y="109.3">HW_VER_6</text>
<text x="185.4" y="125.5">HW_VER_7</text>
<text x="129.3" y="159.6">CLK_N</text>
<text x="139.4" y="159.6">CLK_P</text>
</g>
</svg>
